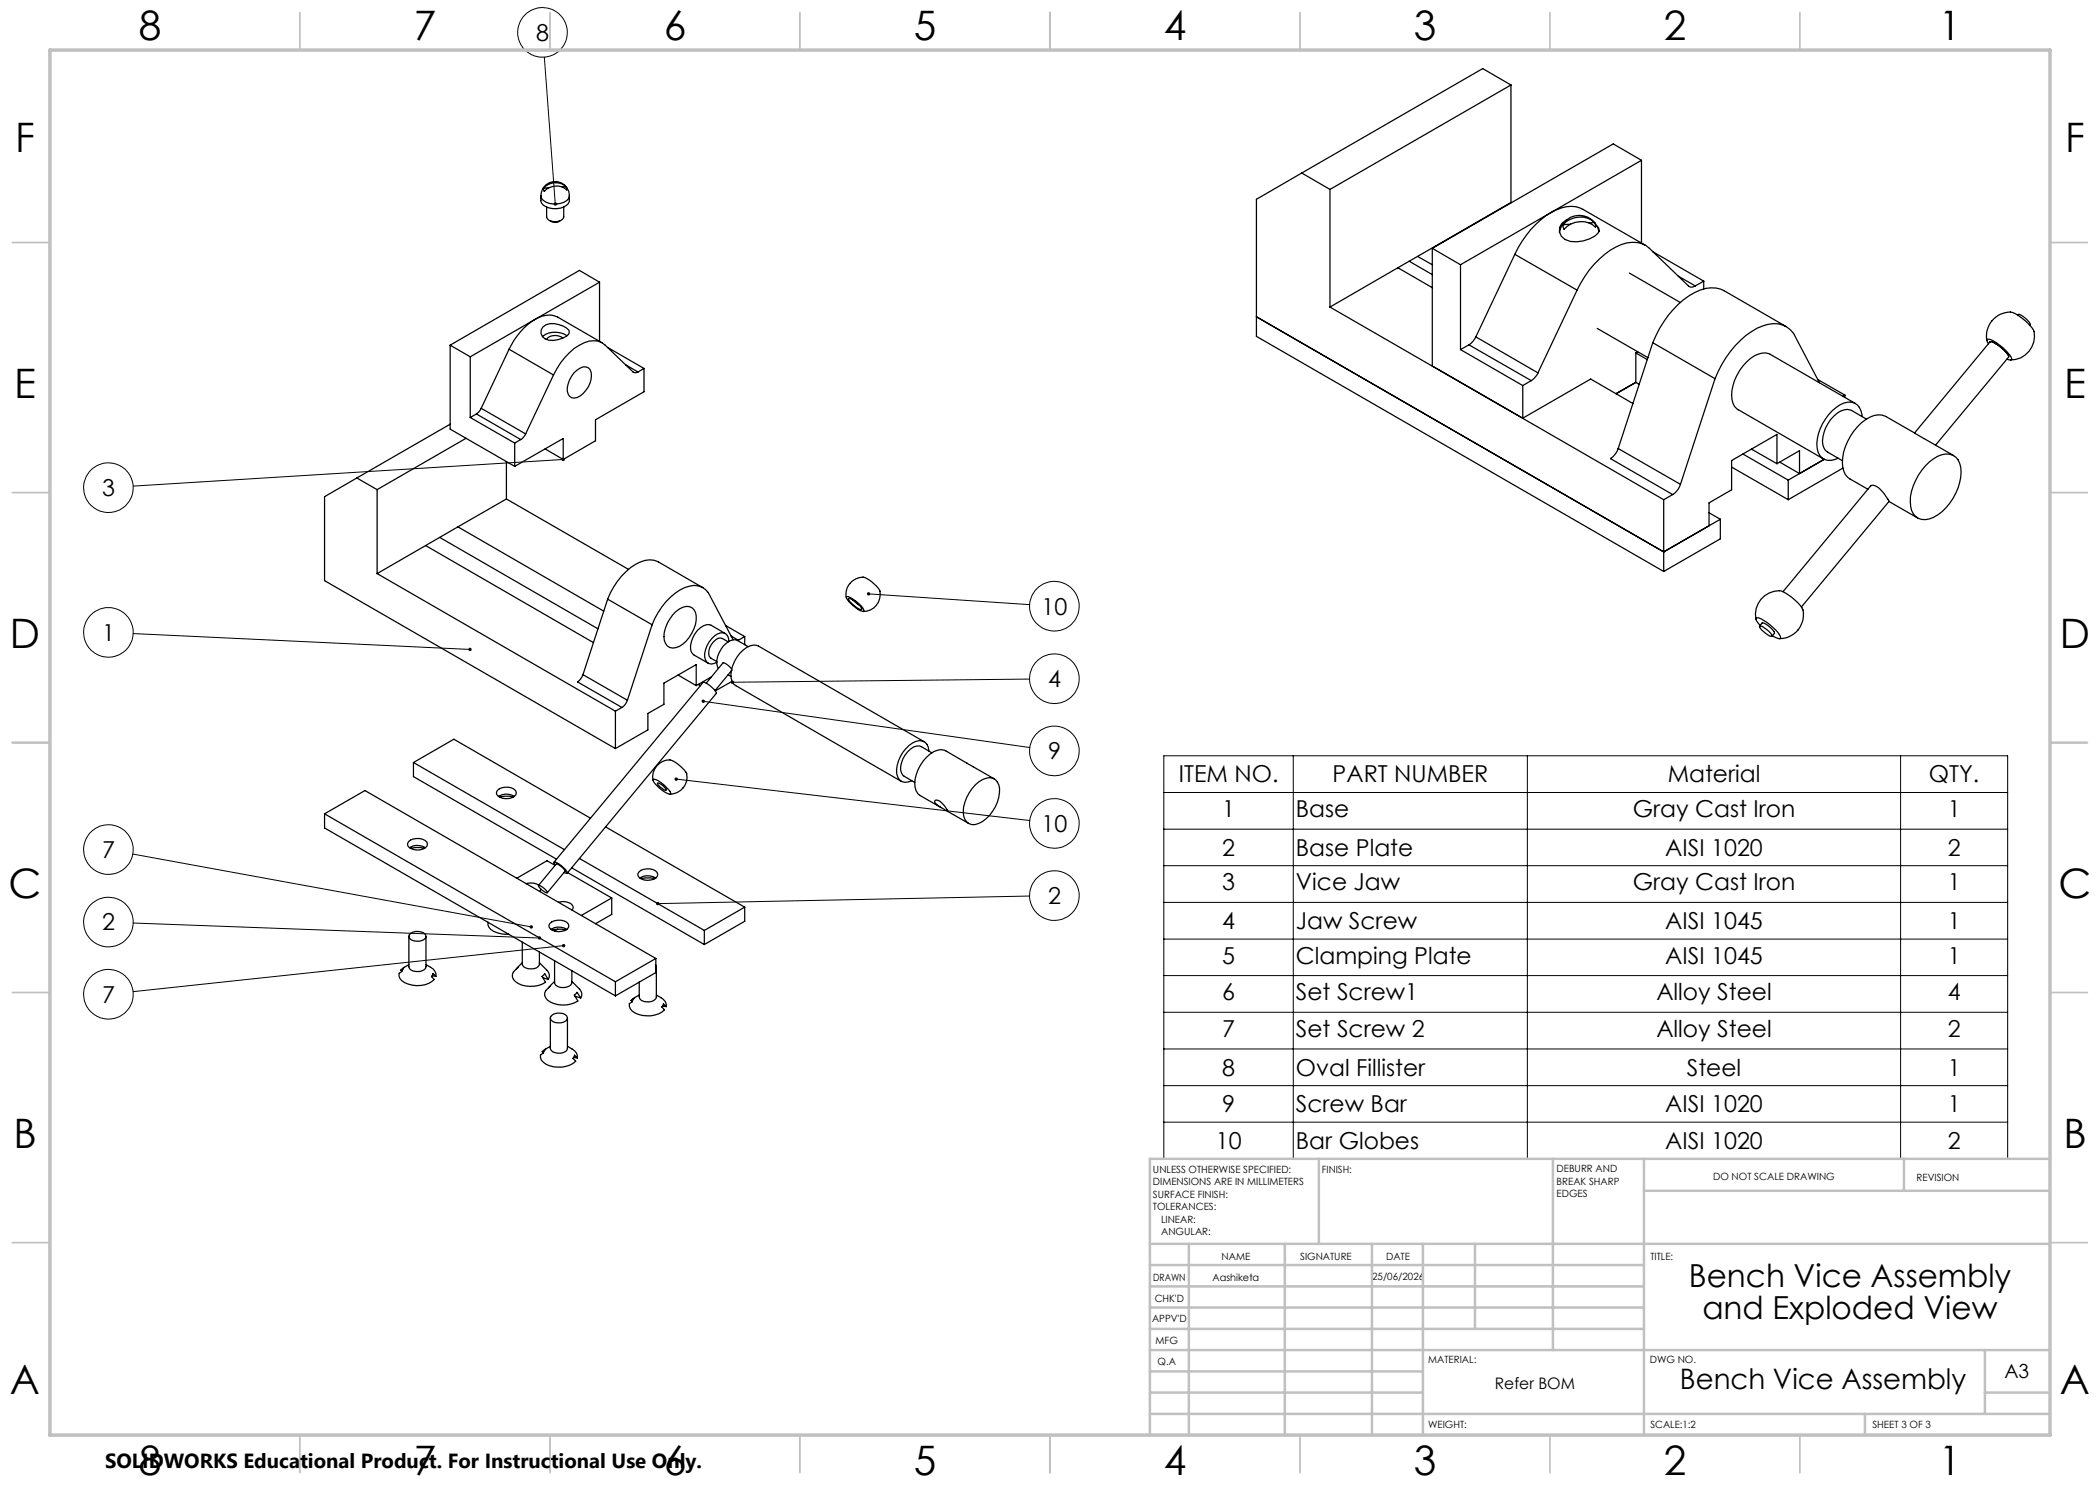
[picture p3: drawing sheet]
<svg xmlns="http://www.w3.org/2000/svg" width="420mm" height="297mm" viewBox="0 0 420 297" stroke-linecap="round" stroke-linejoin="round" font-family="sans-serif">
<g fill="none" stroke="#000" stroke-width=".25">
<path d="M302.2 17l-36.2 20.9M302.2 17l-5.7-3.3-36.2 20.9M302.2 17v23.5M108.2 39.2a2.86 2.86 0 0 1 2.8-2.9 2.86 2.86 0 0 1 2.9 2.9M108.2 39.2a1.89 1.89 0 0 0 1.6 2.4 3.8 3.8 0 0 0 3.9-.9l.2-.5v-1M108.2 39.2a2.19 2.19 0 0 0 2.4 1.6 2.91 2.91 0 0 0 3.3-1.5v-.1M109.8 37.6h-1.1M113.2 37.3a3.2 3.2 0 0 0-4.5 .3M113.2 37.3l.1 .7a3.4 3.4 0 0 0-4.5 .2l-.1-.6M113.2 37.3l-.8 .1M260.3 34.6l-9 5.3v27.4l81.4 47M260.3 34.6l5.7 3.3"/>
<path d="M266 37.9v23.5M328.3 32.1l-5.6-3.3-43.1 24.7M328.3 32.1l-18.1 10.4M328.3 32.1v16.5M109.3 41.4v2a1.2 1.2 0 0 0 1.3 .9 1.61 1.61 0 0 0 2.1-.9v-2M110.1 44.2a1.62 1.62 0 0 0 1.9 0M119.9 56.4l-4-2.3-25.9 14.9M119.9 56.4l-12.9 7.5M119.9 56.4v11.9M279.6 53.5l-13.6 7.9M279.6 53.5l6.9 4M281.8 52.2l4.7 2.7"/>
<path d="M283.5 51.3l3 1.6M292.1 52.9l-5.6-3.2v23.5M292.1 52.9v17M302.2 40.5l-13.5 7.9M302.2 40.5h.1M303 50.9l12.4 7.1M303 50.9l-7.8 16.5M310.2 42.5a18.8 18.8 0 0 0-7.2 8.4M310.2 42.5a6.4 6.4 0 0 1 6.4-.6l12.4 7.1M310.2 42.5l-18.1 10.4M313.4 44a2.13 2.13 0 0 0-1.5 1.8 2.13 2.13 0 0 0 1.1 2.1 6.3 6.3 0 0 0 6.6-1.2l.3-.6-.2-.6-.3-.3M314.1 44.8l-1.5 .1"/>
<path d="M315.4 58l-7.8 16.6M318.9 44.5a4.5 4.5 0 0 0-6.3 .4M318.9 44.5l.2 .6v.3a4.5 4.5 0 0 0-6.3 .5l-.2-.4v-.6M318.9 44.5l-1.1 .1M319.8 46.4a4 4 0 0 0-4-3.3 4 4 0 0 0-3.9 3.4M325.9 54.6l10.2 5.9M330.6 50.3l10.1 5.9M335.7 55.2l3.4 2M339.1 57.2a1.07 1.07 0 0 1-1.4 0l-7.8-7.5a5.5 5.5 0 0 0-6.7-.3 18.6 18.6 0 0 0-7.8 8.6M340.7 56.2l-1.6 1M340.7 56.2v1.6M90 69v16.8l12.9 7.5"/>
<path d="M90 69l4.1 2.4M94.1 71.4v12.1M101.8 69.8l8.9 5.2M101.8 69.8l-5.6 11.9M107 63.9a14.1 14.1 0 0 0-5.2 5.9M107 63.9a4.7 4.7 0 0 1 4.5-.5l8.9 5.2M107 63.9l-12.9 7.5M108.5 65.4a3 3 0 0 1 3.3-.5 2.41 2.41 0 0 1 2.1 1.6 2.73 2.73 0 0 1-2.3 1.4 2.56 2.56 0 0 1-3.4-1.2v-.7zM110.7 75l-5.6 11.8M112.5 67.6a2.2 2.2 0 0 0-3.1 .3M113.4 67.2a4.2 4.2 0 0 0-4.9 .1M114.8 74.5a2.61 2.61 0 0 1 2.9-.9 2.5 2.5 0 0 1 .3 3 4.4 4.4 0 0 1-3.2 3 1.54 1.54 0 0 1-1.3-2.1 6 6 0 0 1 1.3-3z"/>
<path d="M121.5 69.5l7.3 4.2M125.2 73l2.4 1.4M127.6 74.4l-.4 .1-.6-.1-5.6-5.4a4.2 4.2 0 0 0-5.1 0 13.6 13.6 0 0 0-5.2 6M128.8 73.7l-1.2 .7M128.8 73.7v4.6l-9.7 5.7v4.2l-6.5 3.7M251.3 63.4l81.4 47 11.4-6.5M266 61.4l66.7 38.5M292.1 69.9l12.5 7.2M293.8 69l-1.7 .9M293.8 69l12.4 7.1M295.2 67.4l-.6 .9-.8 .7M295.2 67.4l12.4 7.2"/>
<path d="M304.6 77.1v6.5l13.5-7.8 8.5 4.9M306.2 76.1l-1.6 1M307.6 74.6l-.8 1.1-.6 .4M319.4 65.7l10.2 5.8M327.2 76.5l-4 2.2M327.2 70.6v5.9M327.2 76.5l.6 .4M327.2 70.6l2.3 1.3M327.6 70.4l-.4 .2M330.6 68.5l12.4 7.2M330.6 68.5l-7 21.2M343 75.7a19.8 19.8 0 0 1 8.4-10.1 5.7 5.7 0 0 1 6.7 .4l.6 .7 5.2 9.8"/>
<path d="M343 75.7l-6.9 21.2M357.3 65.3l-12.5-7.2a6.2 6.2 0 0 0-5.8 .4 19.1 19.1 0 0 0-8.4 10M363.6 75.9l5.4 3.1M369 79l-.4 .3M369 79v.5M397.4 68.1a4.7 4.7 0 0 1 5.3-5.6 9.7 9.7 0 0 1 4.1 3.8 4.8 4.8 0 0 1-4.7 5.7M397.7 68.8l-.3-.8a1.01 1.01 0 0 1 1.3 .2 9.1 9.1 0 0 1 3.6 3.6l-.2 .2-.7-.2M398 68.4a1.12 1.12 0 0 1 1.2 .4l1 .7 1 .9a.99 .99 0 0 1 .5 1M398 68.4a3.7 3.7 0 0 1 2.4 1.3l.5 .4a1.65 1.65 0 0 1 .8 1.3M398 68.4l-15.1 18.2M401.7 71.4l-14.6 17.6M403.5 63l.1-.1a3.6 3.6 0 0 1 2.4 2v.1"/>
<path d="M71.4 95.6l-6.5 3.7v16.8l58.2 33.6M71.4 95.6l4 2.3M75.4 97.9v16.8M90 84.8l-18.6 10.8M93.2 87.7l-17.8 10.2M94.1 83.5l8.8 5.1M95.3 82.8l-1.2 .7M95.3 82.8l8.8 5.1M96.2 81.7l-.4 .6-.5 .5M96.2 81.7l8.9 5.1M101.3 99.8l-9.7 5.6M101.3 99.8l24.4 14.1"/>
<path d="M101.3 92.3v7.5M102.9 88.6v4.7M104.1 87.9l-1.2 .7M105.1 86.8l-.4 .7-.6 .4M109 89.8l3.6 2.1M112.6 91.9v-4.2l-9.7 5.6M323.6 89.7a4 4 0 0 1-1.5 2l12.4 7.2M323.6 89.7l12.5 7.2M332.7 99.9v14.4M334.5 98.9l-1.8 1M336.1 96.9a3.9 3.9 0 0 1-1.6 2M346.3 93.4l11.3 6.5"/>
<path d="M348.6 90.8l9 5.2M350.3 89.8l5.1 2.9M355.4 92.7v-5.8l-9.1 5.2v5.9l-4.5 2.6v4.6M356 92.4l3.9 2.3v-4.6l-4.5 2.6M357.6 96v3.9M364.8 91.9l-7.2 4.1M368.6 93.6l-11 6.3M371.1 80.7l-17.1-9.8a3.7 3.7 0 0 0-3.9 .8 9.8 9.8 0 0 0-3.7 8.2 2.5 2.5 0 0 0 1.3 2l17 9.9M372.4 83.3a2.71 2.71 0 0 0-1.4-2.6 2.71 2.71 0 0 0-3 .3 9.7 9.7 0 0 0-4.6 8.6 2.64 2.64 0 0 0 4.2 2M373.3 83.8l-3-1.7a3.2 3.2 0 0 0-3.6 1.2 7.1 7.1 0 0 0-2.1 5.6l.5 1.2 3.4 2M374.1 97.2l-17.5 21.2M374.2 97.2l.1-.1a2.25 2.25 0 0 1 2 1l1.5 2.2"/>
<path d="M383 86.7l-5.8-3.4a3.8 3.8 0 0 0-4.1 .6 10.9 10.9 0 0 0-4.6 9.5 3 3 0 0 0 1.5 2.4l3.6 2.1M383.1 86.7l1.7 1M384.8 87.7l5.9 3.4M385.1 93.2a5.7 5.7 0 0 1 4.8-2.4 3.1 3.1 0 0 1 2.3 3.6 10.7 10.7 0 0 1-6.3 9.4 2.79 2.79 0 0 1-3.8-2.6 10.6 10.6 0 0 1 3-8zM75.4 114.7l47.7 27.5M85.1 109.1l33.6 19.4M87.9 107.5l31.7 18.3M91.6 105.4l-16.2 9.3M91.6 105.4l29.2 16.8M121.5 119.8l8.9 5.2M121.5 119.8l-4.9 15.1M140.6 117.5l-8.9-5.1a4.4 4.4 0 0 0-4.6 .5 13.8 13.8 0 0 0-5.6 6.9"/>
<path d="M169.3 119.5a3.4 3.4 0 0 1 3.6-4 7.2 7.2 0 0 1 3.1 2.7 3.4 3.4 0 0 1-3.4 4.1M169.3 119.4a3.3 3.3 0 0 1 2.4 1.3 2.02 2.02 0 0 1 1 1.6 5.6 5.6 0 0 1-3.4-2.9zM169.7 119.7a2.01 2.01 0 0 1 1.7 .9 2 2 0 0 1 1 1.3 4 4 0 0 1-2.7-2.2zM341.8 102.5l2.3 1.4M344.1 103.9v3.9l-11.4 6.5M377.8 100.3l5.7 3.3M377.8 100.3l-17.5 21.1M116.6 134.9l-.5 .9-.6 .6 8.9 5.1M116.6 134.9l8.9 5.1M130.4 125a13.2 13.2 0 0 1 6.6-7.5 3.7 3.7 0 0 1 4.6 1l5 9.4M130.4 125l-4.9 15M135.1 122.3a2.94 2.94 0 0 1 3.3-.8 3.4 3.4 0 0 1 .4 4.3 6 6 0 0 1-3.7 3.7 1.9 1.9 0 0 1-2.3-2.2 7.4 7.4 0 0 1 2.3-5z"/>
<path d="M135.6 135l3.6 2.1M139.2 137.1v-4.2l-6.4 3.7v4.3l-3.2 1.8v3.3l-6.5 3.7M139.7 136.9l.4 .2M141.3 136.6l3.3-4a2.5 2.5 0 0 1 1.8 1.5l-3.4 4M142.3 135.4l-3.1 1.7M145.1 126.7l-2.9-1.6a2.89 2.89 0 0 0-3.2 1.6 4.7 4.7 0 0 0-.7 3.7l.5 .6 2.8 1.6M145.1 125.1l3.8 2.2M145.6 128.4a2.3 2.3 0 0 0-2-.7 3.4 3.4 0 0 0-1.8 3.5l.4 .5 1.2 .6M145.6 134.9l.6 .4M145.8 128.3a1.45 1.45 0 0 0-.7-1.5 1.45 1.45 0 0 0-1.6 0 4.9 4.9 0 0 0-2.4 5.2 1.4 1.4 0 0 0 2.3 .5M146.2 127.2l1.5 .9M146.3 134.2a2.79 2.79 0 0 0 .8 2.9l33.2 19.2"/>
<path d="M146.3 133.8a6.1 6.1 0 0 1 4.4-4.8l1 .2 33.1 19.1M146.4 136.3l-3.3 1.9M147.7 128.1h-.2M148.9 127.3v1.6M148.9 127.3l-1.2 .8M149.6 129.3l-2.1-1.2a2.89 2.89 0 0 0-3.2 1.7 3.7 3.7 0 0 0-.6 3.9M170.7 120l1.1 1M351.2 123.8a4.7 4.7 0 0 1 5-5.6 9.6 9.6 0 0 1 4.4 3.8 4.8 4.8 0 0 1-4.7 5.7M351.9 125.2l.5-.6a3.7 3.7 0 0 1 2.5 2l-.5 .6M351.9 125.2a3.9 3.9 0 0 1 2.5 2 2.74 2.74 0 0 1-2.1-1.2zM352 125.1v-.1a1.84 1.84 0 0 1-.8-1.4 1.57 1.57 0 0 1 1.5 .5 7.6 7.6 0 0 1 3.4 3.5l-.3 .1-1.3-.6M82.7 152.5v2.8l28.6 16.5"/>
<path d="M82.7 152.5l30.2 17.4M82.7 152.5l8.1-4.7 27.3 15.9M99.5 158.1a2.81 2.81 0 0 1 3.7 0 .96 .96 0 0 1-.8 1.4 2.57 2.57 0 0 1-3.1-.7zM99.7 159.3a2.92 2.92 0 0 1 3.2 0M99.9 159.4l1.1-.2 1.7 .2M123.1 142.2v7.5M124.4 141.5l-1.3 .7M125.5 140l-.3 .7-.8 .8M130.6 156a3.3 3.3 0 0 1 3.8-3.9 6.9 6.9 0 0 1 2.9 2.7 3.5 3.5 0 0 1-3.4 4.1M130.7 155.9a5.6 5.6 0 0 1 3.4 2.7v.2a4 4 0 0 1-2.8-1.8 1.07 1.07 0 0 1-.6-1.1zM131.5 156.6a2.29 2.29 0 0 1 1.7 1.5 2.48 2.48 0 0 1-1.7-1.5zM185.8 150.2a1.94 1.94 0 0 0-1.1-1.9 1.94 1.94 0 0 0-2.2 .3 6.9 6.9 0 0 0-3.1 6.2 1.86 1.86 0 0 0 3 1.3"/>
<path d="M186.4 150.6l-2.1-1.3a2.31 2.31 0 0 0-2.8 1.1 4.6 4.6 0 0 0-1.2 4.2l.5 .7 2.2 1.2M195.1 157a3.9 3.9 0 0 1 3.4-1.4 2.51 2.51 0 0 1 1.4 3 7.8 7.8 0 0 1-4.2 6.1 2 2 0 0 1-3-1.6 7.6 7.6 0 0 1 2.4-6.1zM198.9 155.8l-9.7-5.6a3.3 3.3 0 0 0-3.9 1.2 7.7 7.7 0 0 0-2.3 6.1l.2 .7 .8 .9 4.2 2.4M64.9 162.8l8.1-4.7 58.2 33.6M64.9 162.8v2.8l58.2 33.6M64.9 162.8l58.2 33.6M81.7 168.3a2.81 2.81 0 0 1 3.7 .1 .96 .96 0 0 1-.7 1.4 2.57 2.57 0 0 1-3.2-.7zM81.9 169.5a2.92 2.92 0 0 1 3.2 0M82.1 169.6l1.1-.1 1.7 .1M105.2 176.7a3.1 3.1 0 0 1 2.5 .3M107.7 177.1a2.44 2.44 0 0 1 1.7 1.5 2.64 2.64 0 0 1-1.7-1.5zM107.7 177.1l3.5-4.3a2.55 2.55 0 0 1 1.8 1.5l-3.5 4.2"/>
<path d="M108.2 177.8l-.3 .5M110.8 172.4l29.8-35.9a4 4 0 0 1 2.7 2.2l-29.8 35.9M111 173.1l-1.6-.9-6 3.4M111.1 173l-.3-.6a4.3 4.3 0 0 1 2.7 2.1l-.1 .2-.6-.2M113.5 174.5l8.8 5.1M114.3 173.6l26.6 15.3M115.9 171.7l25 14.4M121.1 165.4l27.8 16M122.3 179.6l-6 3.5M122.3 179.6v3.3l-3.2 1.8M127.8 174.4a2.77 2.77 0 0 1 3.6 .1 .94 .94 0 0 1-.7 1.4 2.57 2.57 0 0 1-3.1-.7v-.4zM128 175.6a2.99 2.99 0 0 1 3.2 0"/>
<path d="M128.1 175.7l1.1-.1 1.8 .1M187.1 160.1a2.48 2.48 0 0 1 2.1 1.5l.4 .7-1.6-.9a1.54 1.54 0 0 1-1.1-1.2zM189.5 162.2l4.2 2.5M80.2 194.1l.5-.4-.3 .6-.6 .4a1.67 1.67 0 0 0 1.1 1.8 5.3 5.3 0 0 0 6-.6l-.6-.6 .3-.6 .6 .6M80.2 194.1h.2M81.8 187.3v6.1a1.21 1.21 0 0 0 1.5 .9 1.69 1.69 0 0 0 1.9-.9v-6.1M81.8 192.9l-1.2 .7-.4 .5M82.1 186.7a2.45 2.45 0 0 1 3 .2l.1 .3a1.42 1.42 0 0 1-1.9 1 1.19 1.19 0 0 1-1.5-1.2zM85.2 192.9a2.9 2.9 0 0 1 2 1.9v.5M86.4 195.2l.8 .1M97.6 184.4a1.65 1.65 0 0 0 1.1 1.9 5.7 5.7 0 0 0 3 .5M103.5 193.5l-.8 .9a1.57 1.57 0 0 0 .9 2.3 5.8 5.8 0 0 0 5.5-.2l-.7-1.2 .5-.6 .7 1.2"/>
<path d="M104.5 188.4v4.4a1.79 1.79 0 0 0 2.3 .9 1.14 1.14 0 0 0 1.1-.9v-2.4M104.5 192.5l-1.1 1.2M107.9 192.5l1.5 1.6a1.41 1.41 0 0 1 .2 1.8M108.5 195.5l1.1 .4M110 197.3l-.9 .8a1.56 1.56 0 0 0 1 2.3 5.7 5.7 0 0 0 5.5-.2l-.7-1.2 .5-.5 .7 1.1M110 184.7a2.77 2.77 0 0 1 3.6 0 .94 .94 0 0 1-.6 1.4 2.57 2.57 0 0 1-3.2-.7v-.4zM110.2 185.9a2.92 2.92 0 0 1 3.2 0M110.4 186l1-.2 1.8 .2M110.9 192.2v4.3a1.74 1.74 0 0 0 2.3 .9 1.19 1.19 0 0 0 1.2-.9v-2.4M110.9 196.3l-1 1.1M111.5 185.8l-.6 .4M111.7 180.4a2.72 2.72 0 0 1 2.8 .7l.2 .4-.3 .5"/>
<path d="M114.4 196.3l1.5 1.5a1.37 1.37 0 0 1 .2 1.8M115 199.2l1.1 .4M123.1 196.4v2.8M127.8 199l-1.6 1.1M131.2 193l.1 .3-.1 .4M131.2 191.7v2.8l-8.1 4.7M131.2 191.7l-8.1 4.7M131.3 193.4v6a1.86 1.86 0 0 1-2.5 .9 1.02 1.02 0 0 1-1-.9v-3M131.3 199a2.56 2.56 0 0 1 1.9 2.3M140.9 186.1v2.8M148.9 181.4l-8 4.7M148.9 181.4v2.9l-8 4.6"/>
<path d="M108.4 210.4l.6-.4-.3 .6-.6 .4a1.97 1.97 0 0 0 1.8 2.1 5.3 5.3 0 0 0 5.2-.9l-.5-.5 .3-.7 .6 .6M108.4 210.4h.3M110.1 203.6v6.1a1.04 1.04 0 0 0 .9 .8 1.81 1.81 0 0 0 2.5-.8v-6.1M110.1 209.3l-1.7 1.1M110.1 203.3a2.31 2.31 0 0 1 3.2-.1l.2 .3a1.42 1.42 0 0 1-1.9 1.1 1.2 1.2 0 0 1-1.5-1.3zM113.5 209.3a2.56 2.56 0 0 1 2 2.3M114.7 211.5l.8 .1M126.2 200.1l.6-.4-.4 .7-.5 .3a1.97 1.97 0 0 0 1.8 2.2 5.2 5.2 0 0 0 5.2-.9l-.5-.6 .3-.6 .5 .5M126.2 200.1l.3 .1M132.5 201.2l.7 .1"/>
</g>
<g fill="none" stroke="#000" stroke-width=".2">
<path d="M108.9 11.4l2.2 29.4M112.6 91.9l-86 5.3M173.7 118.8l32.2 2.1M26.6 126.7l67.4 3.2M205.9 135.8l-59.4 .7M135.3 155.8l70.7 8.3M140.7 140.3l65.3 9.2M232.8 151.2h168.7v80.6h-168.7zM232.8 158.5h168.7M258.7 151.2v80.6M305.5 151.2v80.6M380.1 151.2v80.6"/>
<path d="M26.6 170.8l79.7 14.6M205.9 179.2l-74.3 1.5M232.8 165.8h168.7M232.8 173.1h168.7M26.6 184.6l81.3 3M112.7 189.1l-86.1 9.2M232.8 180.5h168.7M232.8 187.8h168.7M232.8 195.1h168.7M232.8 202.5h168.7M232.8 209.8h168.7M232.8 217.1h168.7"/>
<path d="M232.8 224.4h168.7"/>
<circle cx="108.5" cy="6.5" r="5"/>
<circle cx="21.7" cy="97.5" r="5"/>
<circle cx="21.7" cy="126.5" r="5"/>
<circle cx="210.9" cy="135.7" r="5"/>
<circle cx="210.9" cy="121.3" r="5"/>
<circle cx="210.9" cy="150.2" r="5"/>
<circle cx="21.7" cy="169.9" r="5"/>
<circle cx="210.9" cy="179.1" r="5"/>
<circle cx="210.9" cy="164.7" r="5"/>
<circle cx="21.7" cy="184.4" r="5"/>
<circle cx="21.7" cy="198.9" r="5"/>
</g>
<g fill="none" stroke="#c0c0c0" stroke-width=".35">
<path d="M60 2.5v7.5M110 2.5v7.5M160 2.5v7.5M210 2.5v7.5M260 2.5v7.5M310 2.5v7.5M360 2.5v7.5M2.5 48.5h7.5M410 48.5h7.5M2.5 98.5h7.5M410 98.5h7.5M2.5 148.5h7.5"/>
<path d="M410 148.5h7.5M2.5 198.5h7.5M410 198.5h7.5M2.5 248.5h7.5M410 248.5h7.5M60 287v7.5M110 287v7.5M160 287v7.5M210 287v7.5M260 287v7.5M310 287v7.5M360 287v7.5"/>
</g>
<g fill="none" stroke="#c0c0c0" stroke-width=".5">
<path d="M263.8 231.8v17M310.6 231.8v38.2M328.8 231.8v55.2M328.8 238.2h81.2M380.8 231.8v6.4M410 231.8h-180v55.2M230 248.8h180M230 257.3h98.8M230 253h98.8M237.8 248.8v38.2M257 248.8v38.2M274.4 248.8v38.2"/>
<path d="M284.6 248.8v38.2M295 248.8v17M230 265.8h98.8M230 261.5h98.8M230 278.5h54.6M230 274.3h54.6M230 270h180M397 278.5h13M397 270v12.8M230 282.8h180M373 282.8v4.2"/>
</g>
<path d="M10 10h400v277h-400z" fill="none" stroke="#c0c0c0" stroke-width=".7"/>
<path d="M110.8 40.6a.33 .33 0 0 0-.1 .4 .33 .33 0 0 0 .4 .1v-.3v.3a.34 .34 0 0 0 .3-.5 .34 .34 0 0 0-.6 0zM173.6 118.5l-.2 .2 .3 .1-.3-.1a.34 .34 0 0 0 .4 .4 .34 .34 0 0 0 .3-.4 .34 .34 0 0 0-.5-.2zM146.2 136.2v.3h.3h-.3a.33 .33 0 0 0 .4 .2 .33 .33 0 0 0 .2-.5 .33 .33 0 0 0-.6 0zM140.4 140l-.1 .2 .4 .1-.4-.1a.34 .34 0 0 0 .4 .4 .34 .34 0 0 0 .3-.5 .34 .34 0 0 0-.6-.1zM112.5 188.9a.34 .34 0 0 0 .1 .5 .34 .34 0 0 0 .5-.3h-.4h.4l-.3-.3zM107.7 187.3a.33 .33 0 0 0 0 .6 .33 .33 0 0 0 .5-.3h-.3h.3a.34 .34 0 0 0-.1-.3 .34 .34 0 0 0-.4 0zM93.8 129.6a.33 .33 0 0 0 0 .6 .33 .33 0 0 0 .5-.3h-.3h.3a.34 .34 0 0 0-.1-.3 .34 .34 0 0 0-.4 0zM112.5 91.6a.35 .35 0 0 0 0 .6 .35 .35 0 0 0 .5-.3h-.4h.4a.35 .35 0 0 0-.5-.3zM131.3 180.4l-.1 .3h.4h-.4a.34 .34 0 0 0 .4 .4 .34 .34 0 0 0 .3-.5 .34 .34 0 0 0-.6-.2zM106 185.1v.1a.33 .33 0 0 0 .1 .5 .33 .33 0 0 0 .5-.2l-.3-.1 .3 .1a.34 .34 0 0 0-.2-.4 .34 .34 0 0 0-.4 0zM135 155.6l-.1 .2h.4h-.4a.34 .34 0 0 0 .4 .4 .34 .34 0 0 0 .3-.5 .34 .34 0 0 0-.6-.1z" fill="#000"/>
<g font-size="8.1">
<text x="27.7" y="8">8</text>
<text x="82.7" y="8">7</text>
<text x="132.7" y="8">6</text>
<text x="182.7" y="8">5</text>
<text x="232.7" y="8">4</text>
<text x="282.7" y="8">3</text>
<text x="332.7" y="8">2</text>
<text x="387.7" y="8">1</text>
<text x="3" y="30.4">F</text>
<text x="413" y="30.4">F</text>
<text x="2.8" y="79.6">E</text>
<text x="412.8" y="79.6">E</text>
<text x="2" y="129.6">D</text>
<text x="412" y="129.6">D</text>
<text x="1.7" y="179.6">C</text>
<text x="411.7" y="179.6">C</text>
<text x="2.7" y="229.6">B</text>
<text x="412.7" y="229.6">B</text>
<text x="2" y="278.9">A</text>
<text x="412" y="278.9">A</text>
<text x="27.7" y="295">8</text>
<text x="82.7" y="295">7</text>
<text x="132.7" y="295">6</text>
<text x="182.7" y="295">5</text>
<text x="232.7" y="295">4</text>
<text x="282.7" y="295">3</text>
<text x="332.7" y="295">2</text>
<text x="387.7" y="295">1</text>
</g>
<g font-size="6.3">
<text x="337.8" y="257.5">Bench Vice Assembly</text>
<text x="340.5" y="263.8">and Exploded View</text>
</g>
<text font-size="5.6" x="336" y="277.9">Bench Vice Assembly</text>
<g font-size="4.7">
<text x="107.2" y="8.1">8</text>
<text x="20.4" y="99.2">3</text>
<text x="208.3" y="122.9">10</text>
<text x="20.4" y="128.1">1</text>
<text x="209.6" y="137.4">4</text>
<text x="209.6" y="151.8">9</text>
<text x="235.8" y="156.5">ITEM NO.</text>
<text x="266.5" y="156.5">PART NUMBER</text>
<text x="333.5" y="156.5">Material</text>
<text x="385.8" y="156.5">QTY.</text>
<text x="208.3" y="166.3">10</text>
<text x="244.4" y="163.4">1</text>
<text x="259.2" y="163.4">Base</text>
<text x="326.6" y="163.4">Gray Cast Iron</text>
<text x="389.5" y="163.4">1</text>
<text x="20.4" y="171.6">7</text>
<text x="244.4" y="171.2">2</text>
<text x="259.2" y="171.2">Base Plate</text>
<text x="333.1" y="171.2">AISI 1020</text>
<text x="389.5" y="171.2">2</text>
<text x="244.4" y="178">3</text>
<text x="259.2" y="178">Vice Jaw</text>
<text x="326.6" y="178">Gray Cast Iron</text>
<text x="389.5" y="178">1</text>
<text x="209.6" y="180.8">2</text>
<text x="244.4" y="185.8">4</text>
<text x="259.2" y="185.8">Jaw Screw</text>
<text x="333.1" y="185.8">AISI 1045</text>
<text x="389.5" y="185.8">1</text>
<text x="20.4" y="186.1">2</text>
<text x="244.4" y="192.7">5</text>
<text x="259.2" y="192.7">Clamping Plate</text>
<text x="333.1" y="192.7">AISI 1045</text>
<text x="389.5" y="192.7">1</text>
<text x="20.4" y="200.5">7</text>
<text x="244.4" y="200">6</text>
<text x="259.2" y="200">Set Screw1</text>
<text x="331.3" y="200">Alloy Steel</text>
<text x="389.5" y="200">4</text>
<text x="244.4" y="207.4">7</text>
<text x="259.2" y="207.4">Set Screw 2</text>
<text x="331.3" y="207.4">Alloy Steel</text>
<text x="389.5" y="207.4">2</text>
<text x="244.4" y="215.1">8</text>
<text x="259.2" y="215.1">Oval Fillister</text>
<text x="337.4" y="215.1">Steel</text>
<text x="389.5" y="215.1">1</text>
<text x="244.4" y="222.4">9</text>
<text x="259.2" y="222.4">Screw Bar</text>
<text x="333.1" y="222.4">AISI 1020</text>
<text x="389.5" y="222.4">1</text>
<text x="243.1" y="229.8">10</text>
<text x="259.2" y="229.8">Bar Globes</text>
<text x="333.1" y="229.8">AISI 1020</text>
<text x="389.5" y="229.8">2</text>
</g>
<text font-size="4.1" x="21" y="293.7">SOLIDWORKS Educational Product. For Instructional Use Only.</text>
<text font-size="3.9" x="400.9" y="275.5">A3</text>
<text font-size="3.2" x="299" y="277.9">Refer BOM</text>
<g font-size="2">
<text x="230.6" y="234.6">UNLESS OTHERWISE SPECIFIED:</text>
<text x="230.6" y="237.1">DIMENSIONS ARE IN MILLIMETERS</text>
<text x="230.6" y="239.6">SURFACE FINISH:</text>
<text x="264.4" y="234.6">FINISH:</text>
<text x="311.3" y="234.5">DEBURR AND</text>
<text x="311.3" y="237">BREAK SHARP</text>
<text x="311.3" y="239.5">EDGES</text>
<text x="342.6" y="236">DO NOT SCALE DRAWING</text>
<text x="383.3" y="236.2">REVISION</text>
<text x="230.6" y="242.1">TOLERANCES:</text>
<text x="232.2" y="244.6">LINEAR:</text>
<text x="232.2" y="247.1">ANGULAR:</text>
<text x="244.3" y="252">NAME</text>
<text x="260" y="251.9">SIGNATURE</text>
<text x="277.2" y="251.9">DATE</text>
<text x="330.1" y="251.9">TITLE:</text>
<text x="230.6" y="256.1">DRAWN</text>
<text x="242.5" y="256.1">Aashiketa</text>
<text x="274.4" y="255.9">25/06/2026</text>
<text x="230.9" y="260.3">CHK'D</text>
<text x="230.4" y="264.4">APPV'D</text>
<text x="231.1" y="268.8">MFG</text>
<text x="231.5" y="273">Q.A</text>
<text x="285.6" y="272.5">MATERIAL:</text>
<text x="330" y="272.5">DWG NO.</text>
<text x="285.6" y="285.5">WEIGHT:</text>
<text x="330.1" y="285.6">SCALE:1:2</text>
<text x="374.5" y="285.6">SHEET 3 OF 3</text>
</g>
</svg>
